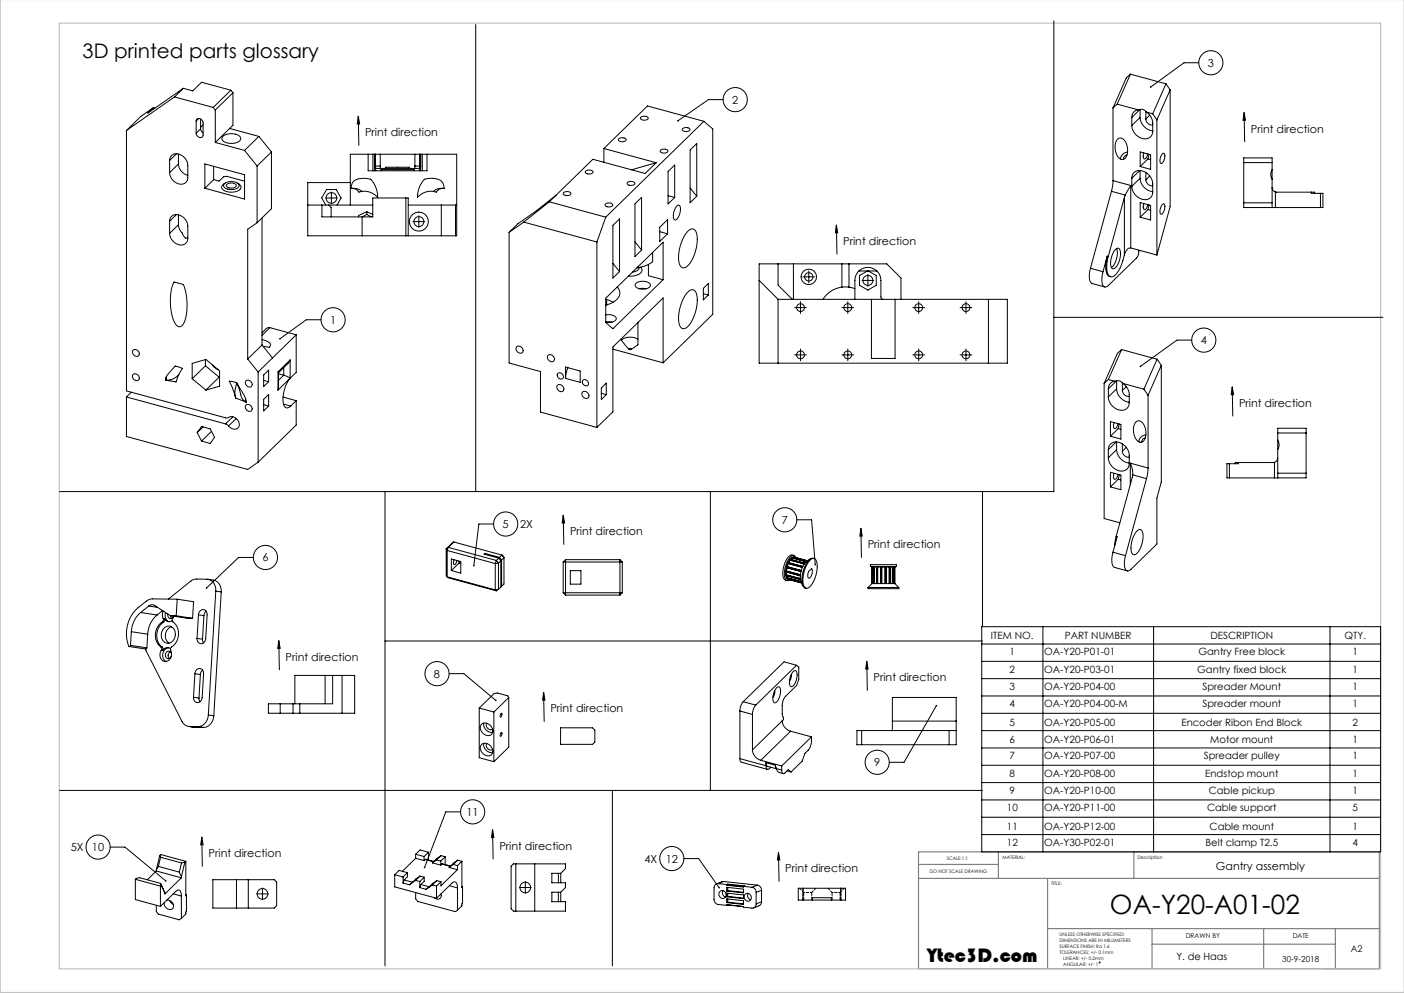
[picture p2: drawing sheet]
<svg xmlns="http://www.w3.org/2000/svg" width="594mm" height="420mm" viewBox="0 0 594 420" stroke-linecap="round" stroke-linejoin="round" font-family="sans-serif">
<g fill="none" stroke="#000" stroke-width=".42">
<path d="M201.3 10.4v197.5M445.9 8.9v199h-420.7M77.6 37.4l-3.8 3.6M77.6 37.4l4 1 3.7-3.6 12.4 3.4M77.6 37.4l-15.1 10.4 2.4-2.2M97.7 38.2l-7.5 7.2M97.7 38.2l.9 1.1M98.6 39.3l-7.5 7.2M98.6 39.3v13.7l-7.5 7.3M478.3 31.4l-5.6 12.6M478.3 31.4l15 4.1M478.3 31.4l-1.8 1.6-5.6 12.7"/>
<path d="M493.3 35.5l-5.6 12.6M493.3 35.5l1.8 2.5M495.1 38l-5.6 12.7M495.1 38v49.4l-5.6 20.5M507.2 26.5h-6.3l-14.1 10.3M53.5 55.2v110.1l42.5 11.5a3.3 3.3 0 0 1 4 .3 3.3 3.3 0 0 1 .7 3.9 2.84 2.84 0 0 1-4-.8M64.9 45.6l.6 .1M64.9 45.6l-5.3 3.7-6.1 5.9M73.8 41l-20.3 14.2M73.8 41l16.4 4.4M83 51.2a1.52 1.52 0 0 1 1.8-1 1.52 1.52 0 0 1 1.1 1.8v5.1a1.52 1.52 0 0 1-1.8 1 1.52 1.52 0 0 1-1.1-1.8M83 51.2v5.1"/>
<path d="M84.1 50.1l-1.1 1.1M84.9 54.5l.3 1 .7 .7M84.9 54.5l-1.9 1.8M84.9 50.3v4.2M85.9 52.8l-1 1.1M90.2 45.4l.9 1.1M91.1 46.5v13.8M94.3 57.6a5.8 5.8 0 0 1 7.5 .5 2.19 2.19 0 0 1-2.5 2.4 4.8 4.8 0 0 1-5.4-1.7zM97.2 54.3l12.3 3.4M109.5 57.7l-6 5.9M109.5 57.7l5.3 6.6M151.6 49.1l.6 3.3-1.1 .1z"/>
<path d="M151.6 49.1l.2 12.4M261.8 58.7l1.3-.4a1.1 1.1 0 0 1 1.2 0 1.1 1.1 0 0 1 .4 1.2l-1.4 .5a1.06 1.06 0 0 1-1.2-.1 1.06 1.06 0 0 1-.3-1.2zM271.1 49.6l1.3-.5a1.1 1.1 0 0 1 1.3 .1 1.1 1.1 0 0 1 .3 1.2l-1.4 .4a1.06 1.06 0 0 1-1.1-.1 1.06 1.06 0 0 1-.4-1.1zM288.8 54.4l1.3-.4a1.1 1.1 0 0 1 1.2 0 1.1 1.1 0 0 1 .4 1.2l-1.4 .4a1.06 1.06 0 0 1-1.1-.1 1.06 1.06 0 0 1-.4-1.1zM297.8 51.3l3.7 3.2v78.5l-21 20.5M297.8 51.3l-41.5 40.6M297.8 51.3l-23.9-6.5-18.4 18M306 42.1h-6.3l-12.9 9M470.9 45.7v30.7M472.7 44l8.8 2.5M472.7 44l-1.8 1.7M472.9 58.9a2.22 2.22 0 0 1 3.4 1.4 5.5 5.5 0 0 1-.9 7.1 3.5 3.5 0 0 1-3.5-3.8v-2.8z"/>
<path d="M478.8 49.7v3.4M478.8 49.7l3.5-3.4v3.4M481.5 46.5a2.82 2.82 0 0 1 3.5 .9M481.5 46.5a3.1 3.1 0 0 0-2.7 3.2M482.3 49.7a6.1 6.1 0 0 0 5.4 5.6M482.3 49.7l-3.5 3.4M484.8 50.3a2.64 2.64 0 0 0 2.9 2.5M484.8 47.1v3.2M485 47.4l1.7 1.7 .8 1.7 .2 4.7a3.5 3.5 0 0 1-2.2 3.2 3.5 3.5 0 0 1-3.8-.8l-2-2-.9-2.8M485 47.4l2.7 .7M486.4 48.7l-1.6 1.6M487.7 48.1l1.8 2.6"/>
<path d="M489.5 50.7v57.2M526.4 47.6l.5 3.3h-1zM526.4 47.6l.2 12.3M71.8 67.9a3 3 0 0 1 1.8-2.8 3 3 0 0 1 3.3 .6 5.3 5.3 0 0 1 2.6 4.3v5.1a3 3 0 0 1-1.9 2.7 3 3 0 0 1-3.3-.6 5.3 5.3 0 0 1-2.5-4.2M71.8 67.9v5.1M74.7 65l-2.9 2.9M75.5 69.4a5.3 5.3 0 0 0 4 4.8M75.5 69.4l-3.7 3.6M75.5 65.1v4.3M86.7 69.3l16.8 4.6v10.3l-16.8-4.6zM90.4 76l-3.7 3.6M90.4 76l2.3 .6 1.9-1.8 1.3-.2 7.6 2"/>
<path d="M90.4 70.4v5.6M91.1 60.3l12.4 3.3M94.9 77.7a4.6 4.6 0 0 1 6.2 .5 2.91 2.91 0 0 1-3.8 2 2.04 2.04 0 0 1-2.6-2.3zM95.2 77.5a1.72 1.72 0 0 0-1.4 1.8 1.72 1.72 0 0 0 1.7 1.6 5.7 5.7 0 0 0 6.4-1.3l-.2-1.2-1.2-.9M96.1 77.9a2.76 2.76 0 0 1 3.9 .6 2.65 2.65 0 0 1-4.2 .1zM103.5 63.6l5.3 6.6M108.8 70.2v24M114.8 64.3l-6 5.9M114.8 64.3v24l-6 5.9M148.5 79.7l2.3 .1 2.3 1.2M149.5 76.8l.9-.7a8.8 8.8 0 0 1 6.5-.3 11 11 0 0 1 2.9 7.6 7.5 7.5 0 0 0-8-2.1l-1.3-1.3-2-.3 .4-2zM155.8 65.2h2"/>
<path d="M155.8 65.2h-7.6v21.5M155.8 65.2v7h24.9v-7M157.8 65.2h.6M157.8 65.2v7M158.4 70.2l.2 2M158.4 65.2h.4M158.4 70.2h.4M158.4 65.2v5M158.8 65.2v5M158.8 65.2h.1M158.8 70.2h.1M158.8 70.2l.2 2"/>
<path d="M158.9 65.2h2M158.9 70.2h2M158.9 70.2v1h18.6v-1M158.9 65.2v5M160.9 70.2v1M160.9 65.2h14.6M160.9 65.2v5M161.2 72.2v-.5h14v.5M163.2 71.2v-.5h10v.5M175.5 70.2v1M175.5 65.2h2M175.5 70.2h2"/>
<path d="M175.5 65.2v5M177.5 65.2v5M177.5 65.2h.1M177.5 70.2h.1M177.6 70.2l-.2 2M177.6 65.2h.4M177.6 70.2h.4M178 70.2l-.1 2M178 65.2h.7M178 65.2v5M178.7 65.2h2M178.7 65.2v7"/>
<path d="M179.5 75.8a6.8 6.8 0 0 1 7.7 1.4l.7 2.5-2 .3-1.3 1.3a7.3 7.3 0 0 0-8 2.1 11.1 11.1 0 0 1 2.9-7.6zM180.7 65.2h12.5v34.5h-63v-22.5h18M187.9 79.7l-2.3 .1-2.3 1.2M247.8 72.3l1.4-.4a1.06 1.06 0 0 1 1.2 .1 1.06 1.06 0 0 1 .4 1.1l-1.3 .5a1.1 1.1 0 0 1-1.3-.1 1.1 1.1 0 0 1-.4-1.2zM255.5 62.8l22.1 6M255.5 62.8v5.8M265.5 77.1l1.4-.4a1.06 1.06 0 0 1 1.2 .1 1.06 1.06 0 0 1 .3 1.1l-1.3 .5a1.1 1.1 0 0 1-1.2-.1 1.1 1.1 0 0 1-.4-1.2zM277.6 68.8l-4.7 4.6-22.1-6-18.4 18M277.6 68.8l-10.4 3M279.5 63.6l1.2-.5a1.1 1.1 0 0 1 1.3 0 1.1 1.1 0 0 1 .4 1.2l-1.4 .5a1.06 1.06 0 0 1-1.2-.1 1.06 1.06 0 0 1-.3-1.1zM282.6 72.5l2.8-2.7v13.7l-2.8 2.8zM292 63.4l2.8-2.7v22.3l-2.8 2.7z"/>
<path d="M292 79.5l2.8 3.5M470.9 76.4l-.7 4.5M470.9 76.4l7.5 2.1M476.8 65.6l-1.1 .6-.4 1.2M477 64.3l-1.3 .4-.8 .7-.9 1.8M478.4 78.5l-2.3 4M478.4 78.5v26.4M478.8 75.4a3.5 3.5 0 0 1 2.3-3.2 3.5 3.5 0 0 1 3.8 .8l1.6 1.6 .9 1.6 .3 5a3.5 3.5 0 0 1-2.2 3.2 3.5 3.5 0 0 1-3.8-.8l-2-2-.9-2.8M478.8 75.4v3.4M482.2 72.1l-3.4 3.3M482.3 75.4a6.1 6.1 0 0 0 5.4 5.6M482.3 72.1v3.3"/>
<path d="M482.3 75.4l-3.5 3.4M482.4 64.3l4.4 1.2v6.1l-4.4-1.2zM483.9 64.7l-.2 1.9a.68 .68 0 0 0 .7 .7 .68 .68 0 0 0 .7-.8l.5-1.4M484.8 76.1a2.64 2.64 0 0 0 2.9 2.5M484.8 73v3.1M485.7 67.2l-3.3 3.2M485.7 67.2l1.1 .3M486.2 65.3l-.5 1.9M486.4 74.4l-1.6 1.7M491.7 65.1a.7 .7 0 0 1 1-.1 .7 .7 0 0 1 .1 1 2.79 2.79 0 0 1-1.7 3.1 3.8 3.8 0 0 1 .6-4zM526.2 68.8h12M538.2 71.8l-.6 1.8 .6 2.1"/>
<path d="M538.2 71.8v3.9M538.2 79.3a2 2 0 0 0 1.4 1.9M538.2 71.8v-5h-12v21h12M538.2 75.7v12.1M71.8 93.6a3 3 0 0 1 1.8-2.7 3 3 0 0 1 3.3 .6 5.3 5.3 0 0 1 2.6 4.2v5.1a3 3 0 0 1-1.9 2.7 3 3 0 0 1-3.3-.6 5.3 5.3 0 0 1-2.5-4.2M71.8 93.6v5.1M74.7 90.8l-2.9 2.8M75.5 95.1a6.6 6.6 0 0 0 1.8 4l.2 .5a1.51 1.51 0 0 0 2 1M75.5 90.9v4.2M75.5 95.1l-3.7 3.6M108.8 94.2l-4 2.8v54.8M110.9 92.2v53.7"/>
<path d="M130.2 86.7h27.5M136.2 86.7v5h21.5v-8h15v16M137.7 83.7h5M137.8 86.7l-1.7-3 2.1-3.5h4.1l2 3.5-1.7 3M139.1 86.7l1 1v4M140.2 81.2v5M155.2 90.7l-2 1v8M155.2 89.6l2.5 1.1M155.2 89.6l-3.5 1.6v.5M155.2 89.6v1.1M155.2 90.7l1.9 1M171.7 83.7v16"/>
<path d="M172.7 86.7h20.5M174.7 93.7h5M177.2 91.2v5M186.7 86.7v13M192.7 86.7v13M215.4 98.3v55.2l13.3 3.7v17.1l23.8 6.5M221.6 93.9l30.9 8.5M221.6 93.9l-6.2 4.4M232.4 85.4l23.9 6.5M232.4 85.4l-10.8 8.5M235.2 82.6l-8.1 6.5-8 5.5-3.7 3.7M238.5 81.4l1.4-.4a1.06 1.06 0 0 1 1.2 .1 1.06 1.06 0 0 1 .3 1.1l-1.3 .5a1.1 1.1 0 0 1-1.2 0 1.1 1.1 0 0 1-.4-1.3z"/>
<path d="M256.2 86.3l1.4-.5a1.06 1.06 0 0 1 1.1 .1 1.06 1.06 0 0 1 .4 1.1l-1.3 .5a1.1 1.1 0 0 1-1.2 0 1.1 1.1 0 0 1-.4-1.2zM256.3 91.9l-3.8 10.5M259.3 95.3l2.8-2.7v22.3l-2.8 2.7zM268.6 86.2l2.8-2.7v22.3l-2.8 2.7zM279.1 96.1l3.3-3.2v6l-3.3 3.2zM279.1 98l3.3 .9M282.6 82.8l2.8 .7M286.4 87.1a.89 .89 0 0 1 1.1-.2 .89 .89 0 0 1 .4 1.1 4.9 4.9 0 0 1-2.3 5 4.2 4.2 0 0 1 .1-5zM291 97.8a2.01 2.01 0 0 1 2.4-.9 2.01 2.01 0 0 1 1.4 2 16.5 16.5 0 0 1-4.4 14 1.92 1.92 0 0 1-2.1 .1 1.92 1.92 0 0 1-1-1.8 17.4 17.4 0 0 1 3.7-13.4zM353.9 95.2l.5 3.3h-1zM353.9 95.2l.2 12.3M470.2 80.9l5.9 1.6"/>
<path d="M470.2 80.9l-8.9 32.6M475.7 83.5l-6.8 25M475.7 83.5v24.3M476.1 82.5l-.4 1M482.4 85.7l4.4 1.2v6.2l-4.4-1.2zM483.9 86.1l-.2 1.9a.68 .68 0 0 0 .7 .7 .68 .68 0 0 0 .7-.7l.5-1.4M485.7 88.6l-3.3 3.3M485.7 88.6l1.1 .3M486.2 86.7l-.5 1.9M491.7 86.6a.7 .7 0 0 1 1-.2 .7 .7 0 0 1 .1 1 2.79 2.79 0 0 1-1.7 3.1 3.8 3.8 0 0 1 .6-3.9zM526.2 85.8h12M538.2 87.8h1.4"/>
<path d="M539.6 81.2l15.2 .1M539.6 87.8h19M539.6 81.2v6.6M554.8 81.3h1.4v.5M554.8 81.3v.5h3.8M558.6 81.8h1.1v6h-1.1M558.6 81.8v6M73.7 119.3l3.9 1a22.4 22.4 0 0 1-.2 16.9 1.82 1.82 0 0 1-1.8 1 1.82 1.82 0 0 1-1.6-1.5 22.5 22.5 0 0 1-.3-17.4zM252.5 102.4v78.4M259.3 111.4l2.8 3.5M268.6 102.3l2.8 3.5M269.1 119.9a4.4 4.4 0 0 1 6.1 .6 3.3 3.3 0 0 1-4.3 1.7 1.73 1.73 0 0 1-2-2.1z"/>
<path d="M269.9 113.2l-.5 .1M269.9 112.9v.3M270.4 113.1a2.66 2.66 0 0 1-2.8 2M271 113a1.9 1.9 0 0 1 .5 2.1 1.9 1.9 0 0 1-1.8 1.2l-3.8 .5M274.3 111.8v4.8l6.2 1.7M276.1 106.8v3.9a12.4 12.4 0 0 1-6.2 2.5M321.2 118.6l8 8M329.2 111.6v9l6 6M335.7 111.6v15M339.7 117.1h5M342.2 114.6v5M356.2 111.6h3"/>
<path d="M356.2 111.6h-35v42h105v-27h-97M356.2 111.6v9.9M359.2 111.6h16l6 6v9M359.2 111.6v9.9M363.4 114.6a5.5 5.5 0 0 0-1.7 4v8M363.4 114.6a5.5 5.5 0 0 1 7.6 0M363.4 114.6h3.6M363.6 116.6l3.6-2.1 3.5 2.1v4.1l-3.5 2-3.6-2zM364.7 118.6h5M367.2 116.1v5M367.4 114.6h3.6M371 114.6a5.5 5.5 0 0 1 1.7 4v7.2l.3 .5 .7 .3"/>
<path d="M461.3 113.5a6.2 6.2 0 0 0 .6 6.4l5.5 1.5M461.3 113.5l5.3 1.4M468.4 108.4a9.7 9.7 0 0 0 .5 8.2l1 .5M468.4 108.4l.5 .1M468.4 108.4l-1.8 6.5M472 105.4l.2-.1a1.16 1.16 0 0 1 1.4-.1 1.16 1.16 0 0 1 .4 1.4 8 8 0 0 1-2.8 7.1 1.55 1.55 0 0 1-1.3-2.1 9.4 9.4 0 0 1 2.1-6.2zM472.4 105.1a8.3 8.3 0 0 1-2.2 8.1M475.7 107.8l-.6 2.4a9.6 9.6 0 0 1-4.6 6.9 2.62 2.62 0 0 1-2.2-3.3v-2.5l.6-2.8M478.4 104.9h-.6l-.9 .6-1.2 2.3M478.4 104.9l11.1 3M481.8 105.8l-.1 1.6-.7 1.5-12 11.8a1.53 1.53 0 0 1-2 .5 1.53 1.53 0 0 1-.8-1.8v-2.1l.4-2.4M114.2 138.6l-1.3 .2-2 2"/>
<path d="M114.2 138.6l-3.3 3.2M114.2 138.6l11.1 3M135.8 135.3h-6.2l-11.2 8M256.3 126.6l3.1 1.2M256.3 133.2l1.8-.1a2.17 2.17 0 0 1 2.6 2 4.1 4.1 0 0 1-4.4 1.2M256.3 136.2l2.6 .1M256.3 126.1l24.2-23.6v15.8l-21.2 20.7-3-2.6zM256.7 126.7v2.3M261.1 121.4a3.7 3.7 0 0 1-1.3 6.2l-3.5 1.5M269.9 136.4v9.4l-3.5 2.1-3.5-4M270.5 122.1h2.9M291 123.5a2.01 2.01 0 0 1 2.4-.9 2.01 2.01 0 0 1 1.4 2 16.5 16.5 0 0 1-4.4 14 1.92 1.92 0 0 1-2.1 .1 1.92 1.92 0 0 1-1-1.8 17.4 17.4 0 0 1 3.7-13.4z"/>
<path d="M297.6 122l2.1-2.1v4.9l-2.1 2zM297.6 124.2l2.1 .6M329.2 126.6v27M336.2 130.1h5M338.7 127.6v5M356.2 130.1h5M356.2 121.5a11.2 11.2 0 0 0-8 5.1M356.2 121.5h3M358.7 127.6v5M359.2 121.5l2.5 .6M368.7 126.6v25h10v-25M386.2 130.1h5"/>
<path d="M388.7 127.6v5M406.2 130.1h5M408.7 127.6v5M418.2 126.6v27M445.9 134.2h139.2M56.3 148.1a1.59 1.59 0 0 1 2.2 .4 1.59 1.59 0 0 1-.4 2.2 1.77 1.77 0 0 1-1.7-.8 1.77 1.77 0 0 1-.1-1.8zM56.3 158.4a1.59 1.59 0 0 1 2.2 .4 1.59 1.59 0 0 1-.4 2.2 1.77 1.77 0 0 1-1.7-.8 1.77 1.77 0 0 1-.1-1.8zM70.3 159.6a14.1 14.1 0 0 1 3.8-4.8l3.1 1-2 3.7-.7 2.1-4.5-.8M70.3 159.6l-.3 1.2M70.3 159.6v1.2M75.6 158.6l-2.6 1.8-2.7 .4M86.9 152.1v2.6"/>
<path d="M86.9 154.7l-5.6 5.5M86.9 154.7l5.8 4.8M89.9 154.3l.9 1.1 1.5 .9M92.7 159.5l-5.6 5.5M92.9 159.5h-.2M104.8 151.8l4.4 5.5M109.2 157.3v38.2M110.9 143.6l1.7 .6 1.6 .9a1.11 1.11 0 0 1-.1 1.5 1.11 1.11 0 0 1-1.5 0h-1.2M110.9 145.9l-6.1 5.9M110.9 145.9l4.4 5.5M111.5 158.6l2.2-2v4.8l-2.2 2.1zM117.6 157.3l.2 .3"/>
<path d="M117.6 157.3v7.7M117.8 157.6l-.2 7.4M117.8 158.1l2.2 .6M120 158.7l2.8 1.3M120 158.7l-2.2 2.1M120 155.5v3.2M122.8 152.3l-.8 1.2-4.2 4.1M122.8 160l-5.2 5M122.8 152.3l-5.2 5M122.8 152.3v7.7M125.3 141.6v15.9l-2.3 2.2a13.4 13.4 0 0 0-2.7 12.1 1.53 1.53 0 0 0 2.7-.1M125.3 141.6l-16.1 15.7"/>
<path d="M218.6 146.7a1.67 1.67 0 0 1 2.2 .4 1.67 1.67 0 0 1-.1 2.2 1.85 1.85 0 0 1-1.9-.6 1.85 1.85 0 0 1-.2-2zM231.8 150.3a1.67 1.67 0 0 1 2.3 .4 1.67 1.67 0 0 1-.2 2.2 1.85 1.85 0 0 1-1.8-.6 1.85 1.85 0 0 1-.3-2zM236 158a1.46 1.46 0 0 1 2 .3 1.46 1.46 0 0 1-.3 2 1.63 1.63 0 0 1-1.6-.6 1.63 1.63 0 0 1-.1-1.7zM239.3 155.2l6.2 1.7v4.8l-6.2-1.7zM240.3 155.5l-.8 2.4-.2 2.1M259.3 147.7l21.2 5.8M262.9 143.3v.6M267.1 147.7l-.2-.2a.4 .4 0 0 0-.5-.2 .4 .4 0 0 0-.2 .5M269.9 143.5a6.2 6.2 0 0 0-7 .4M280.5 153.5v-27.5l-21.2 20.8v27.4l-6.8 6.6M336.2 150.1h5M338.7 147.6v5"/>
<path d="M356.2 150.1h5M358.7 147.6v5M386.2 150.1h5M388.7 147.6v5M406.2 150.1h5M408.7 147.6v5M474.5 147.9l-5.6 12.6M474.5 147.9l15 4M474.5 147.9l-1.8 1.6-5.6 12.6M489.5 151.9l-5.6 12.7M489.5 151.9l1.8 2.6M491.3 154.5v49.4l-1.8 6.8v19.4l-11 10.7a1.53 1.53 0 0 1-1.9 .5 1.53 1.53 0 0 1-.8-1.8l-.1-2.1 .5-2.4"/>
<path d="M491.3 154.5l-5.6 12.7M504.2 143.9h-6.3l-15.4 11.1M53.5 167.9v16.7l51.3 14 4.4-3.1M53.5 167.9l41.9 11.4M55.6 165.9l-2.1 2M70 160.8h.3M81.3 160.2v-6.5l5.8-1.7 5.8 4.9v6.4l-5.8 1.7M81.3 160.2l5.8 4.8M95.4 179.3l1.3 .9M98.5 176.3l-3.1 3M99.8 168.4l4.4 1.7M99.9 177l-3.2 3.2"/>
<path d="M100 161.8l1.3 3a9.8 9.8 0 0 0 2 4.7l.6 .4M100.1 161.9l-3.1-.7 2 4.7 .8 2.5M100.1 161.9l3.8 6.8M100.2 162.2a9.3 9.3 0 0 0-.4 6.2M103.9 168.7l.3 1.4M103.9 168.7v1.2M103.9 169.9l.3 .2M104.1 161.1a1.59 1.59 0 0 1 2.2 .4 1.59 1.59 0 0 1-.4 2.2 1.77 1.77 0 0 1-1.7-.8 1.77 1.77 0 0 1-.1-1.8zM104.1 171.3a1.59 1.59 0 0 1 2.2 .5 1.59 1.59 0 0 1-.4 2.2 1.77 1.77 0 0 1-1.7-.8 1.77 1.77 0 0 1-.1-1.9zM111.5 168.9l2.2-2.1v4.9l-2.2 2.1zM111.5 160.9l2.2 .5M111.5 171.2l2.2 .5"/>
<path d="M119.8 168l5.5 1.5M119.9 170.9l3.1 .8M125.3 169.5v10.3l-16.1 15.7M125.3 169.5l-2.3 2.2M235.8 163a1.67 1.67 0 0 1 2.3 .3 1.67 1.67 0 0 1-.2 2.3 1.85 1.85 0 0 1-1.9-.7 1.85 1.85 0 0 1-.2-1.9zM246.4 165.9a1.67 1.67 0 0 1 2.3 .3 1.67 1.67 0 0 1-.2 2.3 1.85 1.85 0 0 1-1.8-.7 1.85 1.85 0 0 1-.3-1.9zM246.6 160.8a1.46 1.46 0 0 1 2 .4 1.46 1.46 0 0 1-.3 2 1.63 1.63 0 0 1-1.6-.6 1.63 1.63 0 0 1-.1-1.8zM254.4 164.1l2.1-2.1v4.9l-2.1 2.1zM254.4 166.4l2.1 .5M467.1 162.1v57.2l6.7 1.8M468.9 160.5l2.7 .8M468.9 160.5l-1.8 1.6"/>
<path d="M468.9 164.5v3.4M468.9 164.5l3.5-3.4v3.4M469.8 178.3l4.4 1.2v6.2l-4.4-1.2zM471.3 178.7l-.2 1.9a.68 .68 0 0 0 .7 .7 .68 .68 0 0 0 .7-.7l.5-1.4M471.6 161.3a2.82 2.82 0 0 1 3.5 .9M471.6 161.3a3.1 3.1 0 0 0-2.7 3.2M472.4 164.5a6.1 6.1 0 0 0 5.4 5.6M472.4 164.5l-3.5 3.4M473.6 179.4l-.5 1.9M474.8 165.1a2.64 2.64 0 0 0 3 2.5M474.8 161.9v3.2M475.1 162.2l1.4 1.3 1.1 2.1 .2 4.7a3.5 3.5 0 0 1-2.3 3.2 3.5 3.5 0 0 1-3.8-.8l-1.9-2-.9-2.8"/>
<path d="M475.1 162.2l8.8 2.4M476.5 163.5l-1.7 1.6M480.6 178.5a2.22 2.22 0 0 1 3.5 1.4 5.5 5.5 0 0 1-1 7.1 3.5 3.5 0 0 1-3.4-3.8v-2.7zM483.9 164.6l1.8 2.6M485.7 167.2v30.7M521.3 163.6l.6 3.3h-1zM521.3 163.6l.3 12.4M83.4 183l1.9-2.6 3.6 1 1.9 3.6-1.9 2.6-3.6-1M83.4 183l1.9 3.6M85.9 180.6l-2.5 2.4M89.5 182.4l-4.2 4.2M468.9 190.2a3.5 3.5 0 0 1 2.2-3.2 3.5 3.5 0 0 1 3.8 .8l1.7 1.6 .9 1.6 .3 5a3.5 3.5 0 0 1-2.3 3.2 3.5 3.5 0 0 1-3.8-.8l-1.9-2-.9-2.8"/>
<path d="M468.9 190.2v3.4M469.8 199.8l4.4 1.2v6.1l-4.4-1.2zM472.2 186.9l-3.3 3.3M472.4 190.2a6.1 6.1 0 0 0 5.4 5.6M472.4 186.9v3.3M472.4 190.2l-3.5 3.4M473.1 181.3l-3.3 3.2M473.1 181.3l1.1 .3M474.8 190.9a2.64 2.64 0 0 0 3 2.5M474.8 187.8v3.1M476.5 189.2l-1.7 1.7M478.2 195.9l.9 3 .1 2"/>
<path d="M478.2 195.9l7.5 2M478.2 195.9v9.1M484.6 185.2l-1.2 .6-.3 1.2M484.8 183.9l-1.3 .4-.9 .7-.8 1.8M485.7 197.9l-.6 4.5M520.1 196.1h-1v6h1M520.1 196.1v6M524 195.6h-1.4v.5M524 195.6v.5h-3.9M539.2 195.5l-15.2 .1M539.2 195.5v6.6M540.6 186.2l.6 1.8-.6 2.1"/>
<path d="M540.6 186.2v3.9M540.6 193.6a2 2 0 0 1-1.4 1.9M540.6 186.2v-5.1h12v21h-12M540.6 190.1v12M540.6 183.1h12M162.9 207.9v200.6M238.3 217.9l.6 3.3h-1.1zM238.3 217.9l.2 12.3M300.5 207.9v126.4M337.1 219.8h6.3l1.5 19M415.7 207.9v56.8M471.3 200.2l-.2 1.9a.68 .68 0 0 0 .7 .7 .68 .68 0 0 0 .7-.8l.5-1.4"/>
<path d="M473.1 202.7l-3.3 3.2M473.1 202.7l1.1 .3M473.6 200.8l-.5 1.9M479.2 200.9l-7 26M479.2 200.9l5.9 1.5M485.1 202.4l-8.9 32.6M520.1 202.1h19.1M539.2 202.1h1.4M540.6 200.1h12M107.2 235.8h-6.3l-13.5 12.9M188.8 232.1l.4 .7M188.8 232.1v11.2l.4 .7"/>
<path d="M189.2 232.8l20.3 5.6M189.2 232.8v11.2M189.7 231.5l-.5 1.3M189.7 231.5l20.3 5.5M189.7 231.5l-.9 .6M191 236.4l3.9 1.1v4.9l-3.9-1.1zM192 229.2l-2.3 2.3M192 229.2l20.3 5.6M192 229.2l-3.2 2.9M192.1 236.8l-.2 1a.66 .66 0 0 0 .3 1 .66 .66 0 0 0 .8-.8l.3-.9M194.2 238.1l-3.2 3.2M194.2 237.3v.8"/>
<path d="M194.2 238.1l.7 .2M205.1 234.1l-.3 .3 6.2 1.7M205.1 234.1l6.2 1.7M205.1 234.1v.4M208.8 221.6h-6.2l-2.1 17.7M209.5 238.4v11.1M210 237l-.5 1.4M210 237l.9 1.1M210.9 238.1l-1.4 .3M210.9 238.1v11.2M211 236.1l-1 .9M211 236.1l.9 1.1"/>
<path d="M211.3 235.8l.9 1M211.9 237.2l-1 .9M211.9 237.2v11.1l-1 1M212.2 236.8v11.2M212.3 234.8l-1 1M212.3 234.8l.9 1.1M213.2 235.9l-1 .9M213.2 235.9v11.1l-1 1M238.3 237.7h25M238.3 237.7v13M239.3 236.7v15M239.3 236.7h23"/>
<path d="M239.3 236.7l-1 1M262.3 236.7v15M262.3 236.7l1 1M263.3 237.7v13M332.7 240v.1M332.7 240l-.3 1.5M332.7 240l6.2 1.7M332.8 239.7l-.1 .3M332.8 239.7l6.2 1.7M332.9 239.6l-.1 .1M332.9 239.6l6.1 1.7M333.3 238.4v.7l-.4 .5"/>
<path d="M333.3 238.4l6.1 1.6M333.3 238.2l-.5 1.5M333.3 238.2v.2M333.3 238.2l6.2 1.7M333.4 237.9l-.1 .3M333.4 237.9l6.2 1.7M333.5 237.9h-.1M334.1 236.9l-.4 1.1M334.1 236.9l6.1 1.7M334.1 236.8l-.7 1.1M334.1 236.8v.1M334.1 236.8l6.2 1.7"/>
<path d="M334.3 236.6l-.2 .2M334.3 236.6l6.2 1.6M334.3 236.6l6.1 1.7M334.9 236l-.2 .7M334.9 236l6.1 1.7M335 235.9l-.7 .7M335 235.9l-.1 .1M335 235.9l6.2 1.6M335.1 235.8l-.1 .1M335.1 235.8l6.2 1.6M335.1 235.8h.1M335.7 235.7v.2"/>
<path d="M335.7 235.7l5.8 1.6M335.8 235.6h.1M335.8 235.6l-.7 .2M335.8 235.6l-.1 .1M335.8 235.6l5.9 1.6M335.9 234.9l-1.2-.1-1.1 .7-1.1 1.6-.9 2.4-.4 2.6 .1 1.9 .6 1.1 1.1 .5M336.7 235.9l-.8-1-1.3 .5-1.3 1.7-1 2.6-.5 2.8 .3 2 .8 1 1.2-.3M339.5 239.9l-.5 1.5M340.3 238.5l-.8 1.4M340.4 238.3l-.1 .2M342.7 236.5l-2.3 1.8M342.7 236.9l1.3-.7 1.1 .5 .6 1.9v2.5l-.8 3-1.1 2.5-1.3 1.7-1.4 .5-.7-.4-.5-1.1-.1-3.4 1-3.9z"/>
<path d="M344.4 236.2h-1.2l-1.3 1-1.2 2.1-.9 2.4-.5 2.8v2.2l.6 1.5 1.1 .6M364.2 223.4l.6 3.3h-1zM364.2 223.4l.3 12.4M368.3 239.6h11M368.3 239.6l.7 .2M368.3 239.6v-.8h11v.8M369 239.8v7M369 239.8h.1M369 239.8h.6M369.2 239.8v7M369.6 239.8v7M369.6 239.8h.2"/>
<path d="M369.8 239.8h1.1M369.8 239.8v7M370 239.8v7M370.9 239.8v7M370.9 239.8h.3M371.2 239.8h1.5M371.2 239.8v7M371.3 239.8v7M372.6 239.8v7M372.7 239.8h.3M373 239.8h1.5M373 239.8v7"/>
<path d="M373.1 239.8v7M374.4 239.8v7M374.5 239.8h.4M374.5 239.8v7M374.9 239.8h1.4M374.9 239.8v7M376.2 239.8v7M376.3 239.8h.3M376.3 239.8v7M376.6 239.8h1.1M376.6 239.8v7M377.5 239.8v7"/>
<path d="M377.7 239.8h.2M377.7 239.8v7M377.9 239.8h.6M377.9 239.8v7M378.3 239.8v7M378.5 239.8h.1M378.5 239.8v7M378.6 239.8h.1M379.3 239.6l-.7 .2M470.9 233.6a6.2 6.2 0 0 0 .5 6.4l5.5 1.5M470.9 233.6l5.3 1.4M472.2 226.9l-.6 4.1"/>
<path d="M472.2 226.9l.5 .1-1.8 6.6M481.1 224.6l.4-.4a1.46 1.46 0 0 1 1.7 .2 1.46 1.46 0 0 1 .4 1.6 9.8 9.8 0 0 1-3.4 8.6 1.74 1.74 0 0 1-1.7-2.4 11.6 11.6 0 0 1 2.6-7.6zM59.5 259.1a11.3 11.3 0 0 0-3.9 8.1M59.5 259.1l7 1M62.9 256.3l1-.5 1.3 .2 6.9 4.4M62.9 256.3l-3.4 2.8M62.9 256.3l3.8 .6M68.8 258.3l-2.3 1.8M69.1 258.5l-.4 1.6 .3 1.5M70 259.1a3 3 0 0 0 1.6 3.9M71 259.7a1.31 1.31 0 0 0 .7 1.8 1.31 1.31 0 0 0 1.7-.8M75 253.4h-11.1l-1.7 .6-3.7 3a14.1 14.1 0 0 0-3.7 16.5l.4-.5"/>
<path d="M75 253.4l-.5 7M75 253.4l6.9 1.1-.4 7M87.2 258.5l-.7 .9-.2 1M88 245l2.3 .4a4.5 4.5 0 0 1 3.3 5M91.3 250a4.4 4.4 0 0 0-3.8-5l-4.7-.1-1.2 .4-10.4 8.1M91.3 250l-3.2 52.4M91.3 250l2.3 .4M93.6 250.4l-3.1 52.4M189.2 244l20.3 5.5M189.2 244l.5 .4 20.3 5.5M209.5 249.5l.5 .4M210.9 249.3l-1.4 .2"/>
<path d="M210.9 249.3l-.9 .6M212.2 248l-.3 .2M238.3 250.7l1 1M238.3 250.7h25M239.3 251.7h23M241.3 241.4h4.5v5.7h-4.5zM263.3 250.7l-1 1M332.4 241.8v1.4M332.4 243.2v.2M332.4 241.8l6.2 1.8M332.4 241.8l6.2 1.7M332.4 243.2l6.2 1.6"/>
<path d="M332.4 241.5v.3M332.4 243.4l.3 1M332.4 243.4l6.2 1.7M332.4 241.5l6.2 1.7M332.4 243v.2M332.4 243l6.2 1.7M332.5 241.4l-.1 .1M332.5 241.4l6.1 1.7M332.7 241.9l-.3 1.1M332.7 244.4l.1 .1M332.7 244.4l6.2 1.7M332.7 240.1l6.2 1.7"/>
<path d="M332.7 244.2v.2M332.7 244.2l6.1 1.7M332.8 240.1v.7l-.3 .6M332.8 244.5l.5 .5M332.8 244.5h.1M332.8 244.5l6.2 1.7M332.9 243.5l-.2 .7M333.3 244.8v.2M333.3 244.8l5.7 1.6M333.3 245h.1M333.3 245l5.8 1.5M333.3 244.7v.1"/>
<path d="M338.6 244.8v.3M338.6 243.5v1.3M338.6 245.1l.3 .9M338.6 243.2v.3M338.9 246l.8 1.7M338.9 241.7l-.3 1.5M339 241.4l-.1 .3M342.1 241.8l1.4-1.2 .2 1.1-.2 1.3-.6 1.1-.6 .5-.6-.9zM367.3 248.5h13M367.3 248.5v.5h13v-.5M369 246.8l-1.7 1.7M369 246.8h.1"/>
<path d="M369 246.8h.6M369.6 246.8h.2M369.8 246.8h1.1M370.9 246.8h.3M371.2 246.8h1.5M372.7 246.8h.3M373 246.8h1.5M374.5 246.8h.4M374.9 246.8h1.4M376.3 246.8h.3M376.6 246.8h1.1M377.7 246.8h.2"/>
<path d="M377.9 246.8h.6M378.5 246.8h.1M378.6 246.8h.1M378.6 246.8l1.7 1.7M54.7 273.5l7 1 .4-.5M55.2 273l6.9 1M55.6 267.2l-.4 5.8M55.6 267.2l6.9 1M61.5 274.5l15.9 31.2 .9 1 1.2 .5 4.3 .1M62.5 268.2l-.4 5.8M66.5 260.1a11.3 11.3 0 0 0-4 8.1M68 273.6l.4 .6-.2 .9"/>
<path d="M68 273.6l.6 .1M68.2 275.1l.6 .1M68.6 273.7l.4 .6-.2 .9M68.7 263a6.7 6.7 0 0 0-.7 10.6M68.7 263l.5 .1M69 261.6l.1 .7-.4 .7M69 261.6l.6 .1M69.2 263.1a6.7 6.7 0 0 0-.6 10.6M69.5 265.6a2.98 2.98 0 0 1 3.7-.1 2.98 2.98 0 0 1 .9 3.7 2.98 2.98 0 0 1-3.5 2.8 2.98 2.98 0 0 1-2.4-3.8l.4-1.3zM69.6 261.7l.1 .9-.5 .5M69.6 261.7l1.4 1.2h1.1l.8-.4M71.4 274a3.2 3.2 0 0 0-2.5 2.5 3.2 3.2 0 0 0 1.4 3.3"/>
<path d="M72.1 275.7a1.79 1.79 0 0 0-.5 2.8M72.1 260.4h2.4M72.1 260.4l6.9 1.1h2.5M72.1 274.4l-.7-.4h-1l-1.6 1.2M72.1 260.4l.6 1.2M72.6 276.7a1.37 1.37 0 0 0-1.8-1.2 1.37 1.37 0 0 0-.8 1.9 1.23 1.23 0 0 0 1.1 1.2 1.23 1.23 0 0 0 1.3-.9M72.6 265.1a4 4 0 0 0-1.1 6.9M73.5 260.6l-.6 1.9a7.2 7.2 0 0 1-.7 11.7l-.1 .2a3.9 3.9 0 0 1-1.4 5.3 2.77 2.77 0 0 1-2.9-1.5 2.77 2.77 0 0 1 .4-3.1M74.5 260.4l7 1.1M83.4 270l2.3 .4M84 260a1.87 1.87 0 0 1 1.8-2.2 1.87 1.87 0 0 1 1.8 2.3l-.6 10a1.87 1.87 0 0 1-1.8 2.2 1.87 1.87 0 0 1-1.8-2.3M84 260l-.6 10"/>
<path d="M84 260l2.3 .4M85.7 270.4l.4 1.5M86.3 260.4l-.6 10M118 271l.5 3.2-1 .1zM118 271l.2 12.3M162.9 271.1h252.8M366.7 279.7l.6 3.3h-1zM366.7 279.7l.2 12.3M415.4 265.1h168.7v95.2h-168.7zM415.4 279.7h168.7M415.4 272.4h168.7M441.2 265.1v95.2"/>
<path d="M488.1 265.1v95.2M562.7 265.1v95.2M81.9 294.9l2.3 .4M82.5 284.9a1.87 1.87 0 0 1 1.8-2.2 1.87 1.87 0 0 1 1.8 2.3l-.6 10a1.87 1.87 0 0 1-1.8 2.2 1.87 1.87 0 0 1-1.8-2.3M82.5 284.9l-.6 10M82.5 284.9l2.3 .4M84.2 295.3l.4 1.5M84.8 285.3l-.6 10M85.7 283.4l-.7 .9-.2 1M118.6 297.7h-5v4h5M118.6 297.7v4M118.6 297.7h5.4"/>
<path d="M124 297.7h2.8M124 297.7v4M126.8 297.7v4M137.6 285.7h3.1M137.6 285.7h-12.8v12M137.6 285.7v12M140.7 285.7v12h-13.9M140.7 285.7h4M144.7 285.7h5.4v16h-5.4M144.7 285.7v16M190 284.9h6.2l13.6 11.3M202.8 299.5l6.1 1.7"/>
<path d="M202.8 299.5v21l6.1 1.7M215.2 295l-.4-.7-4.4-1.2-1.3 .2-6.3 6.2M215.2 295l-6.3 6.2M215.2 295v21l-6.3 6.2M230 292.8l.6 3.3h-1.1zM230 292.8l.2 12.4M314.4 296.8a6.2 6.2 0 0 0-1.4 3.9M314.4 296.8l5.3 1.4M319.7 298.2a6.2 6.2 0 0 0-1.4 4M327.7 292.2v1.4l-.7 1.3M328.6 290.9a1.01 1.01 0 0 1 1.3-.2 1.01 1.01 0 0 1 .3 1.3v1.1a4.3 4.3 0 0 1-2.5 4.1 5 5 0 0 1 .5-5.8zM334.8 285.3l-.1 1.5-.7 1.3"/>
<path d="M335.6 284.1a1.01 1.01 0 0 1 1.3-.2 1.01 1.01 0 0 1 .3 1.3v1a4.3 4.3 0 0 1-2.5 4.2 5 5 0 0 1 .5-5.8zM337 281.4l.9 .8v5.1l-.9 2.7-4.7 4.5a6.2 6.2 0 0 0-1.4 3.9v3.7l.5 1.2v1.1l-13.1 12.8M337 281.4l-17.3 16.8M337 281.4l-5.3-1.5-17.3 16.9M396.2 298.5l-13.7 23.9h-6.3M415.4 287h168.7M415.4 294.4h168.7M79.7 307.2l2.8 .4M82 307.6h.5M82.5 307.6l3.6 .1M83.8 307.3l2.3 .4M88.1 302.4a4.9 4.9 0 0 1-4.3 4.9"/>
<path d="M88.1 302.4l2.4 .4M90.5 302.8a4.9 4.9 0 0 1-4.4 4.9M118.6 301.7h5.4M124 301.7h2.8M126.8 301.7h17.9M203.8 306.3a3.1 3.1 0 0 1 3.8 .7 3.1 3.1 0 0 1 .1 3.8 3.2 3.2 0 0 1-3.6-.8 3.2 3.2 0 0 1-.3-3.7zM203.8 314.9a3.1 3.1 0 0 1 3.8 .6 3.1 3.1 0 0 1 .1 3.9 3.2 3.2 0 0 1-3.6-.9 3.2 3.2 0 0 1-.3-3.6zM204.7 305.8l-.1 .2a3.5 3.5 0 0 0 3.8 3.7M204.7 314.4a3.5 3.5 0 0 0 3.7 3.9M206 305.9a1.86 1.86 0 0 0 .3 2.1 1.86 1.86 0 0 0 2.1 .4M206 314.5a1.86 1.86 0 0 0 .3 2.1 1.86 1.86 0 0 0 2.1 .4M208.9 301.2v21"/>
<path d="M212 309.9a.78 .78 0 0 1 .5 .8 .78 .78 0 0 1-.6 .7l-.3-.4zM212 301.8a.78 .78 0 0 1 .5 .7 .78 .78 0 0 1-.6 .8l-.3-.5zM237.2 307.8h13.5l1 1v5l-1 1h-13.5zM313 300.7v20.2M313 300.7l5.3 1.5M318.3 317.2a4.9 4.9 0 0 0 3.6 4.4M318.3 302.2v15M330.9 304.9a4.9 4.9 0 0 0 3.6 4.4M334.5 309.3l-12.6 12.3M334.5 309.3l8.8 2.4M343.3 311.7v1.9a6.2 6.2 0 0 1-1.4 3.7l-1.4 1.4-1.1 3.3-4.7 4.5M343.3 311.7l-12.6 12.3"/>
<path d="M364.5 309v6M377.5 305v4M377.5 305v-10h27v10M377.5 305h27M401.5 309h3M401.5 309v6M401.5 309h-39v6h39M404.5 309v6h-3M404.5 305v4M415.4 301.7h168.7M415.4 309h168.7M415.4 316.4h168.7"/>
<path d="M25.2 334.3h390.5M259.1 334.3v74.2M313 320.9l.6 1.5 11.1 3M313 320.9l11.1 3M321.9 321.6l8.8 2.4M324.1 322.6l.5 1.5 6.1 1.6M324.1 323.9a.93 .93 0 0 0 .1 1.2 .93 .93 0 0 0 1.2 .1l.7-.7M324.1 322.6l4 1.1M324.1 322.6v1.3M328.1 323.7l.3 1.3 .8 1.4 2.1 .8M328.1 323.7l.4 1.5M330.7 325.7a.93 .93 0 0 0 .1 1.2 .93 .93 0 0 0 1.2 .1l1.5-1.5 1.2 1"/>
<path d="M330.7 324v1.7M333 326.1l1.7 .4M415.4 323.7h168.7M415.4 331h168.7M415.4 338.3h168.7M46.6 358.3h6.3l17.2 14.3M85.4 354l.5 3.3h-1zM85.4 354l.2 12.4M194.9 343.4h-6.3l-9 23.5M208.4 350.9l.2 12.4M208.4 350.9l.6 3.3-1.1 .1zM415.4 345.7h168.7"/>
<path d="M415.4 353h168.7M57.3 371.9l.4-.4 1.4-.3 8.8 2.4M57.3 371.9l10.6 2.9M57.3 371.9v8.6l10.6 2.9M66.1 368.4l10.6 2.9M66.1 368.4l-3.8 3.7M66.1 367.9v.5M67 366.5l8.9 2.4M67 366.5l-.9 1.4M67.6 361.8l.4-.4 10.6 2.9M67.6 361.8l.3 .8M67.6 361.8l-1.5 6.1"/>
<path d="M67.9 374.8v8.6M67.9 373.6l.4 .8-.4 .4M67.9 362.6l-.9 3.9M67.9 362.6l8.9 2.4M73.3 378.1l3.4 .9M75.9 368.9l.8 1.9M76.7 379a1.84 1.84 0 0 0-1.5-2.5l-7.3 6.9M76.7 371.3l-7 6.8-1.8-4.5M76.7 370.8v.5M76.7 379v9.4M76.8 365l-.9 3.9M78.2 364.7l-1.5 6.1"/>
<path d="M78.2 364.7l-1.4 .3M78.6 364.3l-.4 .4M78.6 364.3v14.6l.3-.3M78.6 378.5l.3 .1M78.9 378.6v6.9l-.3 1.1-1.9 1.8M100 372.1h5M100 372.1h-10v12h10M100 372.1v12M105 372.1h11l1 1v10l-1 1h-11M105 372.1v12M108.5 378.1h5M111 375.6v5"/>
<path d="M167 370l3.5 .9M167 370v5.1l17.7 4.8M170.5 370.9v2.6M170.5 373.5l2.7 .7M171 372.2l3.5 1M171 372.2l-.5 1.3M172.4 369.1l-3.5-.9-1.9 1.8M172.4 369.1v1.7l-1.4 1.4M172.4 369.1l-1.9 1.8M174.5 373.2l-1.3 1M175.8 372.4l1.8 .5M175.8 372.4l-2.6 1.8"/>
<path d="M175.9 363l-5.7 5.5M175.9 363l3.5 1M175.9 361.3l3.5 1M175.9 377.5v2.7l.8 1.1 16 4.3 .8-.6M175.9 361.3v1.7M177.6 372.9v2.5M177.6 375.4l2.7 .8M177.7 370.6l1.8 .4M177.7 370.6l-3.2 2.6M177.7 370.6l-1.9 1.8M178.1 374.1l3.5 1M178.1 374.1l-.5 1.3"/>
<path d="M179.4 362.3v1.7M179.5 371v1.8l-1.4 1.3M179.5 371l-1.9 1.9M179.9 363.5l3.6 .9M179.9 363.5l-.5 .5M179.9 363.5l3.5 1M181.3 360.5l-1.9 1.8M181.3 360.5l-3.6-1-1.8 1.8M181.3 360.5v3.2M181.6 375.1l-1.3 1.1M182.9 374.3l1.8 .5M182.9 374.3l-2.6 1.9"/>
<path d="M182.9 365l3.6 .9M184.7 374.8v5.1M184.7 363.7l1.8 .5M184.7 363.7l-1.8 1.3M184.8 372.5l-1.9 1.8M184.8 372.5l1.7 .5M184.8 372.5l-3.2 2.6M186.5 364.2v1.7M186.5 373l-1.8 1.8M186.6 378.1a1.65 1.65 0 0 1-.8 2.1 1.65 1.65 0 0 1-2.2-.6M186.6 361.9l-3.7 3.1M186.6 361.9l-1.9 1.8"/>
<path d="M186.6 361.9l1.7 .5M186.9 365.5l3.7 .8M186.9 365.5l3.6 .9M186.9 365.5l-.4 .4M188.3 362.4l-1.8 1.8M188.3 362.4v3.3M190 366.9l3.5 .9M190.1 374.6l3.4 1M191.8 365.6l1.7 .5M191.8 365.6l-1.8 1.3M193.5 375.6a1.84 1.84 0 0 0-1.5-2.6l-7.3 6.9M193.5 367.8l-7 6.9v-1.7"/>
<path d="M193.5 366.1v1.7M193.5 375.6v9.4M193.6 363.8l-1.8 1.8M193.6 363.8l-3.6 3.1M193.6 363.8l1.8 .5M195.4 364.3l-1.9 1.8M195.4 364.3v11.1l.3-.2M195.4 375.1l.3 .1M195.7 375.2v6.8l-.3 1.2-1.9 1.8M218.2 365.4v20M219.7 375.4h5M222.2 372.9v5"/>
<path d="M226.2 365.4v20M236.2 369.4v4M236.2 377.4v4M237.2 369.4l2-2v-2h-22l-1 1v18l1 1h22v-4h-5.7v-4h3.7M237.2 369.4h-3.7v4h5.7v2l-2 2M237.2 369.4v4M237.2 377.4v4M289.3 363.1h6.3l8.6 12.4M303.9 373.7l-1.2 .4-.5 1v6.1l1.3 1.3 3.9 .4M303.9 373.7l3.6 .4M304.6 377l1.2-.3 1.1 .7 .3 1.4-.6 1-1.1 .2-1-.7-.3-1.2zM305.9 376.7l-.2 1.6 1.2 1.1"/>
<path d="M306.2 372.8l-3 1M306.2 372.8l-2.3 .9M306.2 372.8l14.2 1.6M307.4 377.8l7.2 .7v1.6l-7.2-.8zM307.5 375.3l7.1 .8v1.5l-7.1-.7zM307.5 374.4l7.1 .8v-.3M307.5 374.1v.3M307.9 379.1l-.5 .2M307.9 379.1l6.7 .8M307.9 377.8v1.3M307.9 376.7l-.4 .2M307.9 376.7l6.7 .7"/>
<path d="M307.9 375.4v1.3M307.9 374.2l-.4 .2M307.9 374.2l6.7 .8M307.9 373.9l7.1 .8-.4 .2M307.9 373.9l-.4 .2M307.9 373.9v.3M314.6 374.9l3.5 .4M315.3 378.2l1.2-.3 1 .7 .3 1.3-.5 1-1.1 .2-1-.7-.4-1.2zM316.6 377.9l-.2 1.5 1.2 1.1M318.1 375.3l1.3 .7 .5 1.4M319.9 377.4v4.9M320.4 374.4l1.3 .7 .5 1.4"/>
<path d="M320.4 374.4l-2.3 .9M322.2 376.5l-2.3 .9M322.2 376.5v4.9M329.4 360.4l.5 3.3h-1zM329.4 360.4l.2 12.4M339.7 375.7h-2v5h2M339.7 375.7v5M339.7 375.7h16M355.7 375.7h2v5h-2M355.7 375.7v5M66.1 382.9v2.6l.9 1.1 8.9 2.4 .8-.6M70.6 380.7a2.28 2.28 0 0 1 2.4 1.2 2.28 2.28 0 0 1-.4 2.7 2.55 2.55 0 0 1-3.1-2.8"/>
<path d="M71.8 380.9l1.5 1.5M100 384.1h5M307.4 380.2l7.2 .8v1.5l-7.2-.7zM307.9 382.8l6.7 .7M307.9 382.8l-.5 .1M307.9 382.7v.1M307.9 381.6l-.5 .2M307.9 381.6l6.7 .7M307.9 380.2v1.4M319.9 382.3l-.4 1.3-1.1 .5-11-1.5v.3M322.2 381.4l-.6 1.4-2.7 1.2M322.2 381.4l-2.3 .9"/>
<path d="M339.7 380.7h16M343.7 380.7v-1h8v1"/>
<circle cx="512.3" cy="26.5" r="5.1"/>
<circle cx="311.1" cy="42.1" r="5.1"/>
<circle cx="140.2" cy="83.7" r="2.25"/>
<circle cx="177.2" cy="93.7" r="2.1"/>
<circle cx="177.2" cy="93.7" r="4"/>
<circle cx="342.2" cy="117.1" r="1.75"/>
<circle cx="342.2" cy="117.1" r="3.3"/>
<circle cx="367.2" cy="118.6" r="2.1"/>
<circle cx="140.9" cy="135.3" r="5.1"/>
<circle cx="338.7" cy="130.1" r="1.65"/>
<circle cx="358.7" cy="130.1" r="1.65"/>
<circle cx="388.7" cy="130.1" r="1.65"/>
<circle cx="408.7" cy="130.1" r="1.65"/>
<circle cx="338.7" cy="150.1" r="1.65"/>
<circle cx="358.7" cy="150.1" r="1.65"/>
<circle cx="388.7" cy="150.1" r="1.65"/>
<circle cx="408.7" cy="150.1" r="1.65"/>
<circle cx="509.3" cy="143.9" r="5.1"/>
<circle cx="332" cy="219.8" r="5.1"/>
<circle cx="112.3" cy="235.8" r="5.1"/>
<circle cx="213.9" cy="221.6" r="5.1"/>
<circle cx="184.9" cy="284.9" r="5.1"/>
<circle cx="371.1" cy="322.4" r="5.1"/>
<circle cx="41.5" cy="358.3" r="5.1"/>
<circle cx="200" cy="343.4" r="5.1"/>
<circle cx="111" cy="378.1" r="2.25"/>
<circle cx="222.2" cy="375.4" r="2.25"/>
<circle cx="284.2" cy="363.1" r="5.1"/>
<circle cx="465.3" cy="407.1" r=".19"/>
</g>
<path d="M388.6 365.6h33.8M388.6 371.5h195M422.4 360.3v11.2M443.2 371.5v38.3M479.7 360.3v11.2M443.2 392.8h140.4M487.4 399.4h77.6M487.4 392.8v17M534.6 392.8v16.9M565 392.8v16.9M388.6 409.7h195v-49.4h-195v49.5" fill="none" stroke="#808080" stroke-width=".5"/>
<path d="M.1 -.1v419.9h594M25.1 9.8h559v400h-559z" fill="none" stroke="#c0c0c0" stroke-width=".5"/>
<path d="M118.2 143v.5l.2-.2-.2 .2a.34 .34 0 0 0 .4 .1 .34 .34 0 0 0 .1-.5 .34 .34 0 0 0-.5-.1zM286.6 50.8l-.1 .5 .3-.2-.3 .2a.34 .34 0 0 0 .5 .1 .34 .34 0 0 0 .1-.5 .34 .34 0 0 0-.5-.1zM486.6 36.6l-.1 .4 .3-.2-.3 .2a.34 .34 0 0 0 .5 .1 .34 .34 0 0 0 .1-.5 .34 .34 0 0 0-.5 0zM482.3 154.7l-.1 .5 .3-.2-.3 .2a.34 .34 0 0 0 .5 .1 .34 .34 0 0 0 0-.5 .34 .34 0 0 0-.4-.1zM200.2 239l.2 .6a.34 .34 0 0 0 .4-.5 .34 .34 0 0 0-.6-.1zM87.1 248.5v.4l.3-.2-.3 .2a.34 .34 0 0 0 .5 .1 .34 .34 0 0 0 0-.5 .34 .34 0 0 0-.5 0zM344.7 238.6l-.1 .4 .3 .2v-.4v.4l.3-.1v-.5zM209.5 296l.1 .5h.4l-.2-.3 .2 .3v-.5zM395.9 298.2a.34 .34 0 0 0 0 .5 .34 .34 0 0 0 .5 0 .34 .34 0 0 0-.1-.5l-.1 .3 .1-.3zM69.9 372.3v.5h.5l-.3-.2 .3 .2v-.5zM179.4 366.7l.1 .5a.34 .34 0 0 0 .5-.4 .34 .34 0 0 0-.6-.1zM304 375.2v.5h.4l-.2-.2 .3 .2v-.5zM151.6 49.1l.6 3.3-1.1 .1zM353.9 95.2l.5 3.3h-1zM526.4 47.6l.5 3.3h-1zM521.3 163.6l.6 3.3h-1zM364.2 223.4l.6 3.3h-1zM238.3 217.9l.6 3.3h-1.1zM366.7 279.7l.6 3.3h-1zM230 292.8l.6 3.3h-1.1zM329.4 360.4l.5 3.3h-1zM208.4 350.9l.6 3.3-1.1 .1zM85.4 354l.5 3.3h-1zM118 271l.5 3.2-1 .1z" fill="#000"/>
<path d="M340 377.5h1.7M341.7 377.5h1.7M352 377.5h1.7M353.7 377.5h1.7" fill="none" stroke="#000" stroke-width=".42" stroke-dasharray="1.3 .6" stroke-dashoffset=".8"/>
<path d="M339.7 375.7v5M340 377.5v3.2M352 377.5v3.2M355.7 375.7v5M343.4 380.7v-3.2M355.4 380.7v-3.2" fill="none" stroke="#000" stroke-width=".42" stroke-dasharray="1.3 .6"/>
<path d="M338.3 375.7l1.7 1.8M343.4 377.5l1.8-1.8M350.3 375.7l1.7 1.8M355.4 377.5l1.8-1.8" fill="none" stroke="#000" stroke-width=".42" stroke-dasharray="1.3 .6" stroke-dashoffset=".3"/>
<text font-size="11.3" x="469.6" y="386.6">OA-Y20-A01-02</text>
<g font-size="8.5">
<text x="35" y="24.7">3D printed parts glossary</text>
<text x="392.2" y="407">Ytec3D.com</text>
</g>
<g font-size="4.7">
<text x="511" y="28.2">3</text>
<text x="309.8" y="43.8">2</text>
<text x="154.5" y="57.7">Print direction</text>
<text x="529.2" y="56.1">Print direction</text>
<text x="356.8" y="103.7">Print direction</text>
<text x="139.6" y="136.9">1</text>
<text x="508" y="145.5">4</text>
<text x="524.2" y="172.1">Print direction</text>
<text x="330.7" y="221.5">7</text>
<text x="212.6" y="223.3">5</text>
<text x="220" y="223.4">2X</text>
<text x="241.2" y="226.4">Print direction</text>
<text x="367.1" y="232">Print direction</text>
<text x="111" y="237.4">6</text>
<text x="120.9" y="279.5">Print direction</text>
<text x="183.6" y="286.6">8</text>
<text x="369.6" y="288.2">Print direction</text>
<text x="232.9" y="301.3">Print direction</text>
<text x="369.8" y="324.1">9</text>
<text x="197.4" y="345.1">11</text>
<text x="38.9" y="360">10</text>
<text x="211.3" y="359.5">Print direction</text>
<text x="30" y="360.1">5X</text>
<text x="88.3" y="362.5">Print direction</text>
<text x="272.7" y="364.9">4X</text>
<text x="281.6" y="364.8">12</text>
<text x="332.2" y="369">Print direction</text>
<text x="514.4" y="368">Gantry assembly</text>
</g>
<g font-size="4.2">
<text x="419.3" y="270.3">ITEM NO.</text>
<text x="450.5" y="270.3">PART NUMBER</text>
<text x="512.1" y="270.3">DESCRIPTION</text>
<text x="568.8" y="270.3">QTY.</text>
<text x="427.1" y="277.2">1</text>
<text x="441.7" y="277.2">OA-Y20-P01-01</text>
<text x="507" y="277.2">Gantry Free block</text>
<text x="572.2" y="277.2">1</text>
<text x="427.1" y="284.5">2</text>
<text x="441.7" y="284.5">OA-Y20-P03-01</text>
<text x="506.5" y="284.5">Gantry fixed block</text>
<text x="572.2" y="284.5">1</text>
<text x="427.1" y="291.8">3</text>
<text x="441.7" y="291.8">OA-Y20-P04-00</text>
<text x="508.7" y="291.8">Spreader Mount</text>
<text x="572.2" y="291.8">1</text>
<text x="427.1" y="299.2">4</text>
<text x="441.7" y="299.2">OA-Y20-P04-00-M</text>
<text x="508.7" y="299.2">Spreader mount</text>
<text x="572.2" y="299.2">1</text>
<text x="427.1" y="306.9">5</text>
<text x="441.7" y="306.9">OA-Y20-P05-00</text>
<text x="499.8" y="306.9">Encoder Ribon End Block</text>
<text x="572.2" y="306.9">2</text>
<text x="427.1" y="314.2">6</text>
<text x="441.7" y="314.2">OA-Y20-P06-01</text>
<text x="512.1" y="314.2">Motor mount</text>
<text x="572.2" y="314.2">1</text>
<text x="427.1" y="321.2">7</text>
<text x="441.7" y="321.2">OA-Y20-P07-00</text>
<text x="509.3" y="321.2">Spreader pulley</text>
<text x="572.2" y="321.2">1</text>
<text x="427.1" y="328.5">8</text>
<text x="441.7" y="328.5">OA-Y20-P08-00</text>
<text x="509.9" y="328.5">Endstop mount</text>
<text x="572.2" y="328.5">1</text>
<text x="427.1" y="335.8">9</text>
<text x="441.8" y="335.8">OA-Y20-P10-00</text>
<text x="511.4" y="335.8">Cable pickup</text>
<text x="572.2" y="335.8">1</text>
<text x="426" y="343.1">10</text>
<text x="441.8" y="343.1">OA-Y20-P11-00</text>
<text x="510.7" y="343.1">Cable support</text>
<text x="572.2" y="343.1">5</text>
<text x="426" y="350.9">11</text>
<text x="441.8" y="350.9">OA-Y20-P12-00</text>
<text x="511.7" y="350.9">Cable mount</text>
<text x="572.2" y="350.9">1</text>
<text x="426" y="357.8">12</text>
<text x="441.8" y="357.8">OA-Y30-P02-01</text>
<text x="510" y="357.8">Belt clamp T2.5</text>
<text x="572.2" y="357.8">4</text>
<text x="497.8" y="406.1">Y. de Haas</text>
</g>
<text font-size="3.9" x="571.5" y="402.5">A2</text>
<text font-size="3.5" x="542.5" y="407">30-9-2018</text>
<g font-size="2.8">
<text x="501.7" y="396.9">DRAWN BY</text>
<text x="546.9" y="396.9">DATE</text>
</g>
<g font-size="2">
<text x="400.6" y="363.7">SCALE:1:1</text>
<text x="424.2" y="363.2">MATERIAL:</text>
<text x="481.3" y="363.2">Description</text>
<text x="393.3" y="369.3">DO NOT SCALE DRAWING</text>
<text x="444.7" y="374.5">TITLE:</text>
<text x="448.2" y="395.9">UNLESS OTHERWISE SPECIFIED:</text>
<text x="448.2" y="398.4">DIMENSIONS ARE IN MILLIMETERS</text>
<text x="448.2" y="400.9">SURFACE FINISH: Ra 1.6</text>
<text x="448.2" y="403.4">TOLERANCES: +/- 0.1mm</text>
<text x="449.9" y="405.9">LINEAR: +/- 0.2mm</text>
<text x="449.9" y="408.4">ANGULAR: +/- 1</text>
</g>
</svg>
